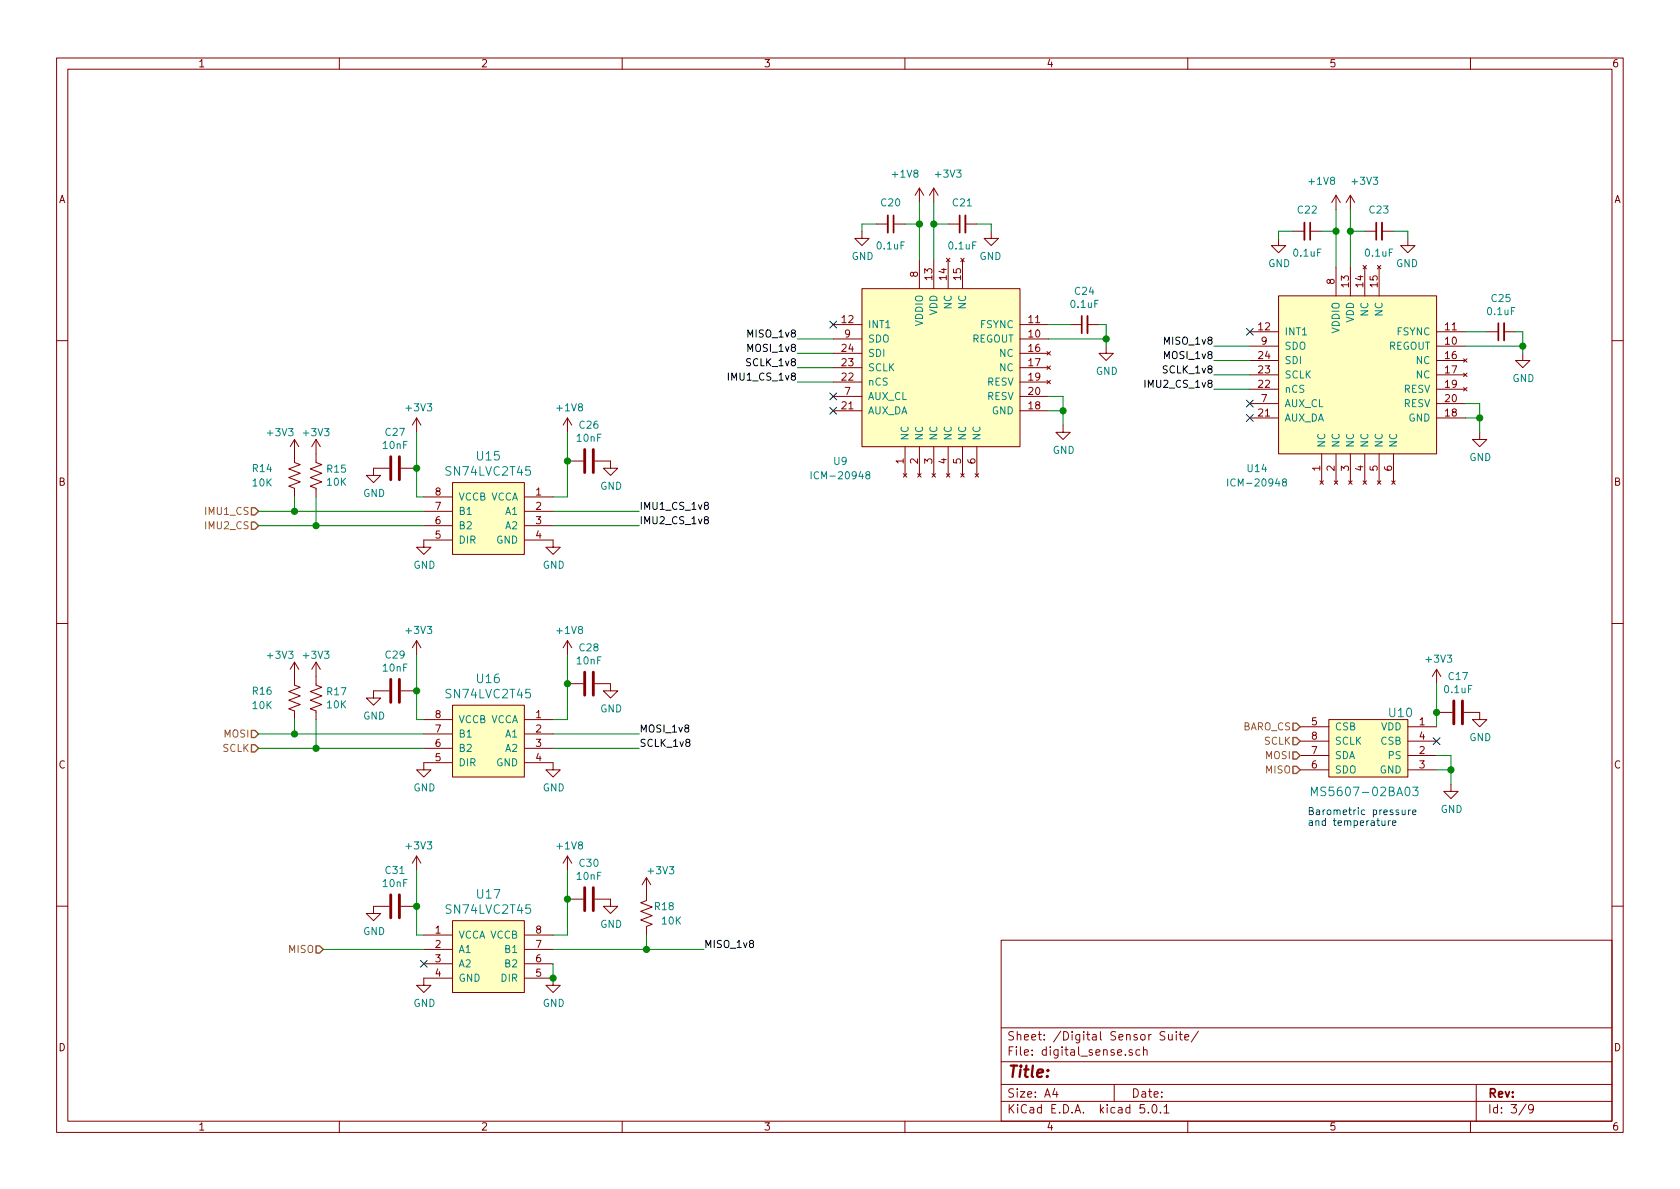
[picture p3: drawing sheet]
<svg xmlns="http://www.w3.org/2000/svg" width="297mm" height="210mm" viewBox="0 0 297 210" stroke-linecap="round" stroke-linejoin="round" font-family="sans-serif">
<g fill="none" stroke="#840000" stroke-width=".18">
<path d="M10 10.3h277v189.9h-277zM12 12.2h273v186.1h-273zM60 10.3v1.9M110 10.3v1.9M160 10.3v1.9M210 10.3v1.9M260 10.3v1.9M154.9 39.6h2.1M158 39.6h2M162.6 33.3v2.5M162.6 33.3l-.8 1.2M162.6 33.3l.7 1.2"/>
<path d="M165.1 33.3v2.5M165.1 33.3l-.8 1.2M165.1 33.3l.8 1.2M167.6 39.6h2.1M170.7 39.6h2M236.2 34.5v2.6M236.2 34.5l-.7 1.3M236.2 34.5l.8 1.3M238.8 34.5v2.6M238.8 34.5l-.8 1.3M238.8 34.5l.7 1.3M147.3 59.9h5.1"/>
<path d="M147.3 57.4h5.1M152.4 51h27.9v28h-27.9zM152.4 40.9v1.3h1.3l-1.3 1.2-1.3-1.2h1.3M162.6 46v5M165.1 46v5M167.3 45.7l.6 .6M167.6 46v5M167.9 45.7l-.6 .6M169.9 45.7l.6 .6M170.2 46v5M170.5 45.7l-.6 .6M175.3 40.9v1.3h-1.3l1.3 1.2 1.2-1.2h-1.2"/>
<path d="M180.3 59.9h5.1M180.3 57.4h5.1M189.2 57.4h2.1M192.3 57.4h2M221 58.7h5.1M226.1 52.3h27.9v28h-27.9zM226.1 42.2v1.2h1.2l-1.2 1.3-1.3-1.3h1.3M228.6 40.9h2M231.6 40.9h2.1M236.2 47.2v5.1M238.8 47.2v5.1M241 46.9l.6 .6"/>
<path d="M241.3 47.2v5.1M241.3 40.9h2M241.6 46.9l-.6 .6M243.5 46.9l.6 .6M243.8 47.2v5.1M244.1 46.9l-.6 .6M244.3 40.9h2.1M248.9 42.2v1.2h-1.3l1.3 1.3 1.3-1.3h-1.3M254 58.7h5.1M262.9 58.7h2M265.9 58.7h2.1M10 60.2h2"/>
<path d="M52.1 77.7v4.1l1 .4-2 .7 2 .8-2 .7 2 .8-2 .8 1 .4v1.5M52.1 77.7l-.8 1.3M52.1 77.7l.7 1.3M55.9 77.7v4.1l1 .4-2 .7 2 .8-2 .7 2 .8-2 .8 1 .4v1.5M55.9 77.7l-.8 1.3M55.9 77.7l.7 1.3M73.7 73.9l-.8 1.3M73.7 73.9v2.5M73.7 73.9l.7 1.3M100.3 73.9l-.7 1.3M100.3 73.9v2.5M100.3 73.9l.8 1.3"/>
<path d="M147.3 62.5h5.1M147.3 65h5.1M147.3 72.6h5.1M147.3 67.6h5.1M147.3 70.1h5.1M160 79v5.1M162.6 79v5.1M165.1 79v5.1M167.6 79v5.1M170.2 79v5.1M172.7 79v5.1M180.3 62.5h5.1"/>
<path d="M180.3 65h5.1M180.3 72.6h5.1M180.3 67.6h5.1M180.3 70.1h5.1M185.1 62.2l.6 .6M185.1 64.7l.6 .6M185.1 67.3l.6 .6M185.7 62.2l-.6 .6M185.7 64.7l-.6 .6M185.7 67.3l-.6 .6M188 75.2v1.2h1.2l-1.2 1.3-1.3-1.3h1.3M195.6 61.2v1.3h1.2l-1.2 1.2-1.3-1.2h1.3"/>
<path d="M221 61.2h5.1M221 63.7h5.1M221 66.3h5.1M221 73.9h5.1M221 68.8h5.1M221 71.4h5.1M254 61.2h5.1M254 63.7h5.1M254 66.3h5.1M254 73.9h5.1M254 68.8h5.1M254 71.4h5.1"/>
<path d="M258.8 63.4l.6 .7M258.8 66l.6 .6M258.8 68.5l.6 .6M259.4 63.4l-.6 .7M259.4 66l-.6 .6M259.4 68.5l-.6 .6M261.6 76.4v1.3h1.3l-1.3 1.3-1.3-1.3h1.3M269.2 62.5v1.2h1.3l-1.3 1.3-1.2-1.3h1.2M285 60.2h2M68.8 82.8h-2.8v1.3h1.3l-1.3 1.2-1.2-1.2h1.2M70.9 82.8h2.8M74.9 87.9h5.1"/>
<path d="M74.9 90.4h5.1M74.9 93h5.1M80 85.3h12.7v12.7h-12.7zM80 95.5h-5.1v1.3h1.3l-1.3 1.2-1.2-1.2h1.2M92.7 95.5h5.1v1.3h1.3l-1.3 1.2-1.3-1.2h1.3M92.7 87.9h5.1M92.7 90.4h5.1M92.7 93h5.1M100.3 81.5h2.8M105.2 81.5h2.7v1.3h1.3l-1.3 1.3-1.2-1.3h1.2M159.7 83.8l.6 .6M160.3 83.8l-.6 .6"/>
<path d="M162.3 83.8l.6 .6M162.9 83.8l-.6 .6M164.8 83.8l.6 .6M165.4 83.8l-.6 .6M167.3 83.8l.6 .6M167.9 83.8l-.6 .6M169.9 83.8l.6 .6M170.5 83.8l-.6 .6M172.4 83.8l.6 .6M173 83.8l-.6 .6M233.4 85l.6 .6M233.7 80.3v5"/>
<path d="M234 85l-.6 .6M235.9 85l.6 .6M236.2 80.3v5M236.5 85l-.6 .6M238.5 85l.6 .6M238.8 80.3v5M239.1 85l-.6 .6M241 85l.6 .6M241.3 80.3v5M241.6 85l-.6 .6M243.5 85l.6 .6M243.8 80.3v5"/>
<path d="M244.1 85l-.6 .6M246.1 85l.6 .6M246.4 80.3v5M246.7 85l-.6 .6M10 110.3h2M52.1 117.1v4.1l1 .3-2 .8 2 .8-2 .7 2 .8-2 .7 1 .4v1.5M52.1 117.1l-.8 1.3M52.1 117.1l.7 1.3M55.9 117.1v4.1l1 .3-2 .8 2 .8-2 .7 2 .8-2 .7 1 .4v1.5M55.9 117.1l-.8 1.3M55.9 117.1l.7 1.3M73.7 113.3v2.5"/>
<path d="M73.7 113.3l-.8 1.2M73.7 113.3l.7 1.2M100.3 113.3v2.5M100.3 113.3l-.7 1.2M100.3 113.3l.8 1.2M254 118.4l-.8 1.2M254 118.4v2.5M254 118.4l.8 1.2M285 110.3h2M68.8 122.2h-2.8v1.2h1.3l-1.3 1.3-1.2-1.3h1.2M70.9 122.2h2.8M74.9 127.2h5.1"/>
<path d="M74.9 129.8h5.1M74.9 132.3h5.1M80 124.7h12.7v12.7h-12.7zM80 134.9h-5.1v1.2h1.3l-1.3 1.3-1.2-1.3h1.2M92.7 134.9h5.1v1.2h1.3l-1.3 1.3-1.3-1.3h1.3M92.7 127.2h5.1M92.7 129.8h5.1M92.7 132.3h5.1M100.3 120.9h2.8M105.2 120.9h2.7v1.3h1.3l-1.3 1.2-1.2-1.2h1.2M229.9 128.5h5M229.9 133.6h5"/>
<path d="M229.9 136.1h5M229.9 131.1h5M234.9 127.2h14v10.2h-14zM248.9 128.5h5.1M248.9 133.6h5.1M248.9 136.1h5.1M248.9 131.1h5.1M254 126h2.8M256.5 138.7v1.2h1.3l-1.3 1.3-1.2-1.3h1.2M258.8 126h2.8v1.2h1.3l-1.3 1.3-1.3-1.3h1.3M73.7 151.4v2.5M73.7 151.4l-.8 1.2"/>
<path d="M73.7 151.4l.7 1.2M100.3 151.4v2.5M100.3 151.4l-.7 1.2M100.3 151.4l.8 1.2M100.3 159h2.8M105.2 159h2.7v1.3h1.3l-1.3 1.2-1.2-1.2h1.2M114.3 155.2v4.1l-1 .3 2 .8-2 .8 2 .7-2 .8 2 .7-1 .4v1.5M114.3 155.2l.8 1.3M114.3 155.2l-.8 1.3M10 160.2h2M68.8 160.3h-2.8v1.2h1.3l-1.3 1.3-1.2-1.3h1.2M70.9 160.3h2.8"/>
<path d="M74.9 165.3h5.1M74.9 167.9h5.1M74.9 170.4h5.1M80 162.8h12.7v12.7h-12.7zM80 173h-5.1v1.2h1.3l-1.3 1.3-1.2-1.3h1.2M92.7 173h5.1v1.2h1.3l-1.3 1.3-1.3-1.3h1.3M92.7 165.3h5.1M92.7 167.9h5.1M92.7 170.4h5.1M177 166.3h108v32h-108zM285 160.2h2M60 198.3v1.9"/>
<path d="M110 198.3v1.9M160 198.3v1.9M177 194.8h108M177 191.8h108M177 187.8h108M177 181.8h108M186.5 192.5l-.4 1h1M186.8 193v1M197 191.8v3M200.2 185.7l-.4-.1-.2 .2 .1 .2 .5 .2v.3h-.6M201.5 185.7l-.4-.1-.3 .3 .2 .6h.5M202.2 185.7l.2-.1 .4 .1v.9"/>
<path d="M202.2 185.1v1.5M202.3 195.3h-.7l-.1 .7 .3-.1 .5 .1 .1 .2-.1 .5-.2 .1-.6-.1M203 196.7v.1M203.8 195.5l.2-.2a.8 .8 0 0 1 .6 .8 .8 .8 0 0 1-.6 .7l-.2-.1-.1-.4zM205.2 196.7v.1M205.8 195.8l.4-.5v1.5M205.8 196.8h.9M206 182.5l-.6-.1-.3 .3 .1 .3 .7 .4v.4a.62 .62 0 0 1-.8 0M206.6 182.9v.8a.39 .39 0 0 0 .7 .1M207.3 182.9v1M208 182.4v.2M208 182.9v1"/>
<path d="M208.5 182.9h.5M208.7 182.4v1.3l.3 .2M209.5 183.4l.7-.1-.1-.3-.4-.1-.2 .2v.7h.6M210 198.3v1.9M211.9 182.3l-1.3 2M260 198.3v1.9M261 191.8v6.5M269.8 195.2l-1.2 2M271.1 196l-.3 .3-.4-.1-.1-.2v-.4l.1-.2 .4-.1 .2 .2a1.19 1.19 0 0 1-.2 1.2l-.4 .1"/>
</g>
<g fill="#ffffc2" stroke="#ffffc2" stroke-width=".18">
<path d="M234.9 127.2h14v10.2h-14z"/>
<path d="M226.1 52.3h27.9v28h-27.9z"/>
<path d="M152.4 51h27.9v28h-27.9z"/>
<path d="M80 85.3h12.7v12.7h-12.7z"/>
<path d="M80 124.7h12.7v12.7h-12.7z"/>
<path d="M80 162.8h12.7v12.7h-12.7z"/>
</g>
<path d="M143.4 83.4v1.3M153.3 84l-.2-.2v-.3l.2-.1 .4 .1v.3l-.5 .2-.1 .2v.2l.2 .3 .4-.1 .1-.2-.1-.3-.1-.1M217.1 84.7v1.2M227 85.2l-.2-.1v-.3l.2-.1 .4 .1v.3l-.5 .2-.2 .2v.2l.3 .2h.4l.1-.2-.1-.4-.2-.1M249.8 139.2h.9l-.5 .6 .5 .1v.7l-.3 .1h-.4l-.2-.1M231.9 140.7v-1.5l.5 1.1 .5-1.1v1.5" fill="none" stroke="#008484" stroke-width=".18"/>
<path d="M44.4 89.8h.7l.6 .6-.6 .7h-.7zM44.4 92.3h.7l.6 .7-.6 .6h-.7zM44.4 129.2h.7l.6 .6-.6 .6h-.7zM44.4 131.7h.7l.6 .6-.6 .7h-.7zM228.6 135.5h.6l.7 .6-.7 .7h-.6zM228.6 133h.6l.7 .6-.7 .6h-.6zM228.6 130.4h.6l.7 .7-.7 .6h-.6zM228.6 127.9h.6l.7 .6-.7 .7h-.6zM55.9 167.3h.6l.6 .6-.6 .6h-.6z" fill="none" stroke="#848400" stroke-width=".25"/>
<g fill="none" stroke="#008400" stroke-width=".18">
<path d="M154.9 39.6h-2.5v1.3M160 39.6h2.6M162.6 35.8v10.2M165.1 35.8v10.2M165.1 39.6h2.5M172.7 39.6h2.6v1.3M236.2 37.1v10.1M238.8 37.1v10.1M141 59.9h6.3M185.4 59.9h10.2M185.4 57.4h3.8M194.3 57.4h1.3v3.8"/>
<path d="M228.6 40.9h-2.5v1.3M233.7 40.9h2.5M238.8 40.9h2.5M246.4 40.9h2.5v1.3M259.1 58.7h3.8M268 58.7h1.2v3.8M73.7 76.4v11.5h1.2M100.3 76.4v11.5h-2.5M141 62.5h6.3M141 65h6.3M141 67.6h6.3M185.4 70.1h2.6v5.1"/>
<path d="M185.4 72.6h2.6M214.6 61.2h6.4M214.6 63.7h6.4M214.6 66.3h6.4M214.6 68.8h6.4M259.1 61.2h10.1M259.1 71.4h2.5v5M259.1 73.9h2.5M45.7 90.4h29.2M45.7 93h29.2M52.1 87.9v2.5M55.9 87.9v5.1"/>
<path d="M97.8 90.4h15.2M97.8 93h15.2M73.7 115.8v11.4h1.2M100.3 115.8v11.4h-2.5M45.7 129.8h29.2M45.7 132.3h29.2M52.1 127.2v2.6M55.9 127.2v5.1M97.8 129.8h15.2M97.8 132.3h15.2M254 133.6h2.5v5.1M254 136.1h2.5"/>
<path d="M254 120.9v7.6M73.7 153.9v11.4h1.2M100.3 153.9v11.4h-2.5M57.1 167.9h17.8M97.8 167.9h26.7M97.8 170.4v2.6M114.3 165.3v2.6"/>
</g>
<g fill="#008400" stroke="#008400" stroke-width=".25">
<circle cx="256.5" cy="136.1" r=".51"/>
<circle cx="254" cy="126" r=".51"/>
<circle cx="261.6" cy="73.9" r=".51"/>
<circle cx="236.2" cy="40.9" r=".51"/>
<circle cx="238.8" cy="40.9" r=".51"/>
<circle cx="269.2" cy="61.2" r=".51"/>
<circle cx="188" cy="72.6" r=".51"/>
<circle cx="162.6" cy="39.6" r=".51"/>
<circle cx="165.1" cy="39.6" r=".51"/>
<circle cx="195.6" cy="59.9" r=".51"/>
<circle cx="100.3" cy="81.5" r=".51"/>
<circle cx="73.7" cy="82.8" r=".51"/>
<circle cx="52.1" cy="90.4" r=".51"/>
<circle cx="55.9" cy="93" r=".51"/>
<circle cx="100.3" cy="120.9" r=".51"/>
<circle cx="73.7" cy="122.2" r=".51"/>
<circle cx="52.1" cy="129.8" r=".51"/>
<circle cx="55.9" cy="132.3" r=".51"/>
<circle cx="100.3" cy="159" r=".51"/>
<circle cx="73.7" cy="160.3" r=".51"/>
<circle cx="97.8" cy="173" r=".51"/>
<circle cx="114.3" cy="167.9" r=".51"/>
</g>
<g fill="none" stroke="#000084" stroke-width=".18">
<path d="M146.7 56.8l1.2 1.2M147.9 56.8l-1.2 1.2M220.4 58.1l1.2 1.2M221.6 58.1l-1.2 1.2M146.7 69.5l1.2 1.2M146.7 72l1.2 1.2M147.9 69.5l-1.2 1.2M147.9 72l-1.2 1.2M220.4 70.8l1.2 1.2M220.4 73.3l1.2 1.2M221.6 70.8l-1.2 1.2M221.6 73.3l-1.2 1.2"/>
<path d="M253.4 130.4l1.2 1.3M254.6 130.4l-1.2 1.3M74.3 169.8l1.2 1.2M75.5 169.8l-1.2 1.2"/>
</g>
<g fill="none" stroke="#840000" stroke-width=".51">
<path d="M103.4 79.5v4.1M104.9 79.5v4.1M69.1 80.8v4M70.6 80.8v4M103.4 118.9v4M104.9 118.9v4M69.1 120.1v4.1M70.6 120.1v4.1M257 123.9v4.1M258.6 123.9v4.1M69.1 158.2v4.1M70.6 158.2v4.1"/>
<path d="M103.4 157v4M104.9 157v4"/>
</g>
<path d="M244.3 145.1l.1 .8 .3 .1 .2-.2M244.9 145.1v.9M245.5 145.1v.9M245.8 145.1l-.3 .3M246.2 145.5l.6-.1-.1-.2-.3-.1-.2 .2 .1 .6h.4M247.9 143.2l.1 .8 .3 .1 .1-.2M248.4 143.2v.9M249 143.2v.9M249.4 143.2l-.4 .3M249.8 143.6l.6-.1-.1-.2-.3-.1-.2 .2v.6h.5" fill="none" stroke="#0000c2" stroke-width=".18"/>
<path d="M128.8 66v1.2M202.4 67.2v1.3M124.8 91.9l-.2-.1v-.3l.4-.1 .2 .1v.3l-.6 .2-.1 .1v.3l.3 .2h.2l.2-.2v-.4l-.2-.1M124.8 89.4l-.2-.2v-.3l.4-.1 .2 .1v.3l-.6 .2-.1 .2v.3l.3 .2h.2l.2-.2v-.4l-.2-.1" fill="none" stroke="#000" stroke-width=".18"/>
<path d="M157 38.1v3M170.7 38.1v3M230.6 39.4v3M244.3 39.4v3M192.3 55.9v3M265.9 57.1v3.1" fill="none" stroke="#840000" stroke-width=".33"/>
<path d="M158 38.1v3M169.7 38.1v3M231.6 39.4v3M243.3 39.4v3M191.3 55.9v3M264.9 57.1v3.1" fill="none" stroke="#840000" stroke-width=".3"/>
<text font-size="2.8" fill="#840000" x="178" y="190.5">Title:</text>
<g font-size="2.1" fill="#008484">
<text x="84.4" y="81.4">U15</text>
<text x="79.1" y="84.1">SN74LVC2T45</text>
<text x="79.1" y="123.5">SN74LVC2T45</text>
<text x="84.4" y="120.8">U16</text>
<text x="245.7" y="126.8">U10</text>
<text x="233.1" y="140.8">MS5607-02BA03</text>
<text x="79.2" y="161.6">SN74LVC2T45</text>
<text x="84.4" y="158.9">U17</text>
</g>
<g font-size="2.1" fill="#840000">
<text x="178" y="184">Sheet: /Digital Sensor Suite/</text>
<text x="178" y="186.7">File: digital_sense.sch</text>
<text x="178" y="196.9">KiCad E.D.A. kicad 5.0.1</text>
<text x="178" y="194.1">Size: A4</text>
<text x="200" y="194.1">Date:</text>
<text x="263" y="194.1">Rev:</text>
<text x="263" y="196.9">Id: 3/9</text>
</g>
<g font-size="1.8" fill="#840000">
<text x="35" y="11.9">1</text>
<text x="85" y="11.9">2</text>
<text x="135" y="11.9">3</text>
<text x="185" y="11.9">4</text>
<text x="235" y="11.9">5</text>
<text x="285" y="11.9">6</text>
<text x="10.4" y="35.9">A</text>
<text x="285.4" y="35.9">A</text>
<text x="162.3" y="49" transform="rotate(-90 162.3 49)">8</text>
<text x="164.8" y="49.5" transform="rotate(-90 164.8 49.5)">13</text>
<text x="167.4" y="49.5" transform="rotate(-90 167.4 49.5)">14</text>
<text x="169.9" y="49.5" transform="rotate(-90 169.9 49.5)">15</text>
<text x="236" y="50.3" transform="rotate(-90 236 50.3)">8</text>
<text x="238.5" y="50.7" transform="rotate(-90 238.5 50.7)">13</text>
<text x="241" y="50.7" transform="rotate(-90 241 50.7)">14</text>
<text x="243.6" y="50.7" transform="rotate(-90 243.6 50.7)">15</text>
<text x="148.9" y="57.1">12</text>
<text x="149.4" y="59.7">9</text>
<text x="181.9" y="59.7">10</text>
<text x="181.9" y="57.1">11</text>
<text x="222.6" y="58.4">12</text>
<text x="255.6" y="58.4">11</text>
<text x="148.9" y="64.8">23</text>
<text x="148.9" y="62.2">24</text>
<text x="181.9" y="62.2">16</text>
<text x="181.9" y="64.8">17</text>
<text x="222.6" y="63.5">24</text>
<text x="223" y="61">9</text>
<text x="255.6" y="61">10</text>
<text x="255.6" y="63.5">16</text>
<text x="148.9" y="67.3">22</text>
<text x="149.4" y="69.8">7</text>
<text x="181.9" y="67.3">19</text>
<text x="181.9" y="69.8">20</text>
<text x="222.6" y="68.6">22</text>
<text x="222.6" y="66">23</text>
<text x="223" y="71.1">7</text>
<text x="255.6" y="66">17</text>
<text x="255.6" y="68.6">19</text>
<text x="255.6" y="71.1">20</text>
<text x="148.9" y="72.4">21</text>
<text x="181.9" y="72.4">18</text>
<text x="222.6" y="73.7">21</text>
<text x="255.6" y="73.7">18</text>
<text x="159.8" y="82" transform="rotate(-90 159.8 82)">1</text>
<text x="162.3" y="82" transform="rotate(-90 162.3 82)">2</text>
<text x="164.8" y="82" transform="rotate(-90 164.8 82)">3</text>
<text x="167.4" y="82" transform="rotate(-90 167.4 82)">4</text>
<text x="169.9" y="82" transform="rotate(-90 169.9 82)">5</text>
<text x="172.5" y="82" transform="rotate(-90 172.5 82)">6</text>
<text x="233.4" y="83.3" transform="rotate(-90 233.4 83.3)">1</text>
<text x="236" y="83.3" transform="rotate(-90 236 83.3)">2</text>
<text x="238.5" y="83.3" transform="rotate(-90 238.5 83.3)">3</text>
<text x="241" y="83.3" transform="rotate(-90 241 83.3)">4</text>
<text x="243.6" y="83.3" transform="rotate(-90 243.6 83.3)">5</text>
<text x="246.1" y="83.3" transform="rotate(-90 246.1 83.3)">6</text>
<text x="10.4" y="85.9">B</text>
<text x="77" y="87.6">8</text>
<text x="94.8" y="87.6">1</text>
<text x="285.4" y="85.9">B</text>
<text x="77" y="95.2">5</text>
<text x="77" y="92.7">6</text>
<text x="77" y="90.2">7</text>
<text x="94.8" y="90.2">2</text>
<text x="94.8" y="92.7">3</text>
<text x="94.8" y="95.2">4</text>
<text x="77" y="129.5">7</text>
<text x="77" y="127">8</text>
<text x="94.8" y="127">1</text>
<text x="94.8" y="129.5">2</text>
<text x="231.9" y="128.3">5</text>
<text x="231.9" y="130.8">8</text>
<text x="251" y="128.3">1</text>
<text x="251" y="130.8">4</text>
<text x="10.4" y="135.9">C</text>
<text x="77" y="134.6">5</text>
<text x="77" y="132.1">6</text>
<text x="94.8" y="132.1">3</text>
<text x="94.8" y="134.6">4</text>
<text x="231.9" y="135.9">6</text>
<text x="231.9" y="133.3">7</text>
<text x="251" y="133.3">2</text>
<text x="251" y="135.9">3</text>
<text x="285.4" y="135.9">C</text>
<text x="77" y="165.1">1</text>
<text x="77" y="167.6">2</text>
<text x="94.8" y="167.6">7</text>
<text x="94.8" y="165.1">8</text>
<text x="77" y="170.2">3</text>
<text x="77" y="172.7">4</text>
<text x="94.8" y="172.7">5</text>
<text x="94.8" y="170.2">6</text>
<text x="10.4" y="185.9">D</text>
<text x="285.4" y="185.9">D</text>
<text x="35" y="199.9">1</text>
<text x="85" y="199.9">2</text>
<text x="135" y="199.9">3</text>
<text x="185" y="199.9">4</text>
<text x="235" y="199.9">5</text>
<text x="285" y="199.9">6</text>
</g>
<g font-size="1.8" fill="#008484">
<text x="157.9" y="31.4">+1V8</text>
<text x="165.6" y="31.4">+3V3</text>
<text x="231.6" y="32.7">+1V8</text>
<text x="239.2" y="32.7">+3V3</text>
<text x="155.9" y="36.5">C20</text>
<text x="168.5" y="36.5">C21</text>
<text x="229.5" y="37.8">C22</text>
<text x="242.2" y="37.8">C23</text>
<text x="150.6" y="46">GND</text>
<text x="155.2" y="44.1">0.1uF</text>
<text x="167.8" y="44.1">0.1uF</text>
<text x="173.2" y="46">GND</text>
<text x="224.2" y="47.2">GND</text>
<text x="228.8" y="45.4">0.1uF</text>
<text x="241.5" y="45.4">0.1uF</text>
<text x="246.8" y="47.2">GND</text>
<text x="190.1" y="52.1">C24</text>
<text x="263.8" y="53.4">C25</text>
<text x="153.4" y="58">INT1</text>
<text x="163.2" y="57.7" transform="rotate(-90 163.2 57.7)">VDDIO</text>
<text x="165.7" y="55.8" transform="rotate(-90 165.7 55.8)">VDD</text>
<text x="168.3" y="54.6" transform="rotate(-90 168.3 54.6)">NC</text>
<text x="170.8" y="54.6" transform="rotate(-90 170.8 54.6)">NC</text>
<text x="173.3" y="58">FSYNC</text>
<text x="189.4" y="54.5">0.1uF</text>
<text x="227.1" y="59.3">INT1</text>
<text x="236.9" y="58.9" transform="rotate(-90 236.9 58.9)">VDDIO</text>
<text x="239.4" y="57.1" transform="rotate(-90 239.4 57.1)">VDD</text>
<text x="241.9" y="55.9" transform="rotate(-90 241.9 55.9)">NC</text>
<text x="244.5" y="55.9" transform="rotate(-90 244.5 55.9)">NC</text>
<text x="247" y="59.3">FSYNC</text>
<text x="263.1" y="55.7">0.1uF</text>
<text x="153.4" y="65.7">SCLK</text>
<text x="153.4" y="63.1">SDI</text>
<text x="153.4" y="60.6">SDO</text>
<text x="171.8" y="60.6">REGOUT</text>
<text x="176.8" y="63.1">NC</text>
<text x="176.8" y="65.7">NC</text>
<text x="227.1" y="64.4">SDI</text>
<text x="227.1" y="61.8">SDO</text>
<text x="245.4" y="61.8">REGOUT</text>
<text x="250.4" y="64.4">NC</text>
<text x="153.4" y="68.2">nCS</text>
<text x="153.4" y="70.7">AUX_CL</text>
<text x="174.5" y="68.2">RESV</text>
<text x="174.5" y="70.7">RESV</text>
<text x="193.8" y="66.3">GND</text>
<text x="227.1" y="69.5">nCS</text>
<text x="227.1" y="66.9">SCLK</text>
<text x="248.2" y="69.5">RESV</text>
<text x="250.4" y="66.9">NC</text>
<text x="267.4" y="67.6">GND</text>
<text x="47.4" y="77.1">+3V3</text>
<text x="53.8" y="77.1">+3V3</text>
<text x="68.2" y="77.1">C27</text>
<text x="72" y="72.7">+3V3</text>
<text x="98.6" y="72.7">+1V8</text>
<text x="102.5" y="75.8">C26</text>
<text x="153.4" y="73.3">AUX_DA</text>
<text x="160.7" y="78" transform="rotate(-90 160.7 78)">NC</text>
<text x="163.2" y="78" transform="rotate(-90 163.2 78)">NC</text>
<text x="165.7" y="78" transform="rotate(-90 165.7 78)">NC</text>
<text x="168.3" y="78" transform="rotate(-90 168.3 78)">NC</text>
<text x="170.8" y="78" transform="rotate(-90 170.8 78)">NC</text>
<text x="173.4" y="78" transform="rotate(-90 173.4 78)">NC</text>
<text x="175.4" y="73.3">GND</text>
<text x="227.1" y="74.5">AUX_DA</text>
<text x="227.1" y="72">AUX_CL</text>
<text x="248.2" y="72">RESV</text>
<text x="249" y="74.5">GND</text>
<text x="44.7" y="83.5">R14</text>
<text x="57.9" y="83.6">R15</text>
<text x="67.8" y="79.4">10nF</text>
<text x="102.1" y="78.1">10nF</text>
<text x="147.5" y="82.2">U9</text>
<text x="186.1" y="80.3">GND</text>
<text x="220.6" y="83.5">U14</text>
<text x="234.3" y="79.2" transform="rotate(-90 234.3 79.2)">NC</text>
<text x="236.9" y="79.2" transform="rotate(-90 236.9 79.2)">NC</text>
<text x="239.4" y="79.2" transform="rotate(-90 239.4 79.2)">NC</text>
<text x="241.9" y="79.2" transform="rotate(-90 241.9 79.2)">NC</text>
<text x="244.5" y="79.2" transform="rotate(-90 244.5 79.2)">NC</text>
<text x="247" y="79.2" transform="rotate(-90 247 79.2)">NC</text>
<text x="259.8" y="81.5">GND</text>
<text x="44.7" y="86">10K</text>
<text x="57.9" y="85.9">10K</text>
<text x="64.2" y="87.9">GND</text>
<text x="81" y="88.5">VCCB VCCA</text>
<text x="106.1" y="86.6">GND</text>
<text x="144.2" y="84.8">ICM-20948</text>
<text x="217.9" y="86">ICM-20948</text>
<text x="81" y="93.6">B2</text>
<text x="81" y="91.1">B1</text>
<text x="89.4" y="91.1">A1</text>
<text x="89.4" y="93.6">A2</text>
<text x="73.1" y="100.6">GND</text>
<text x="81" y="96.1">DIR</text>
<text x="87.8" y="96.1">GND</text>
<text x="96" y="100.6">GND</text>
<text x="72" y="112.1">+3V3</text>
<text x="98.6" y="112.1">+1V8</text>
<text x="47.4" y="116.5">+3V3</text>
<text x="53.8" y="116.5">+3V3</text>
<text x="67.8" y="118.8">10nF</text>
<text x="68.2" y="116.5">C29</text>
<text x="102.1" y="117.5">10nF</text>
<text x="102.5" y="115.2">C28</text>
<text x="252.3" y="117.2">+3V3</text>
<text x="44.7" y="122.9">R16</text>
<text x="44.7" y="125.4">10K</text>
<text x="57.9" y="123">R17</text>
<text x="57.9" y="125.3">10K</text>
<text x="106.1" y="126">GND</text>
<text x="255.5" y="122.6">0.1uF</text>
<text x="256.2" y="120.3">C17</text>
<text x="64.2" y="127.2">GND</text>
<text x="81" y="130.4">B1</text>
<text x="81" y="127.9">VCCB VCCA</text>
<text x="89.4" y="130.4">A1</text>
<text x="236" y="129.2">CSB</text>
<text x="236" y="131.7">SCLK</text>
<text x="244.2" y="129.2">VDD</text>
<text x="244.2" y="131.7">CSB</text>
<text x="259.8" y="131.1">GND</text>
<text x="81" y="135.5">DIR</text>
<text x="81" y="133">B2</text>
<text x="87.8" y="135.5">GND</text>
<text x="89.4" y="133">A2</text>
<text x="236" y="136.8">SDO</text>
<text x="236" y="134.2">SDA</text>
<text x="244" y="136.8">GND</text>
<text x="245.5" y="134.2">PS</text>
<text x="73.1" y="139.9">GND</text>
<text x="96" y="139.9">GND</text>
<text x="254.7" y="143.8">GND</text>
<text x="68.2" y="154.6">C31</text>
<text x="72" y="150.2">+3V3</text>
<text x="98.6" y="150.2">+1V8</text>
<text x="102.1" y="155.6">10nF</text>
<text x="102.5" y="153.3">C30</text>
<text x="114.8" y="154.6">+3V3</text>
<text x="67.8" y="156.9">10nF</text>
<text x="115.8" y="161">R18</text>
<text x="64.2" y="165.3">GND</text>
<text x="81" y="166">VCCA VCCB</text>
<text x="106.1" y="164.1">GND</text>
<text x="117.1" y="163.5">10K</text>
<text x="81" y="168.5">A1</text>
<text x="81" y="171.1">A2</text>
<text x="81" y="173.6">GND</text>
<text x="88.6" y="173.6">DIR</text>
<text x="89.4" y="171.1">B2</text>
<text x="89.4" y="168.5">B1</text>
<text x="73.1" y="178">GND</text>
<text x="96" y="178">GND</text>
</g>
<g font-size="1.8">
<text x="132.5" y="59.7">MISO_1v8</text>
<text x="132.2" y="64.8">SCLK_1v8</text>
<text x="132.5" y="62.2">MOSI_1v8</text>
<text x="206.2" y="61">MISO_1v8</text>
<text x="206.2" y="63.5">MOSI_1v8</text>
<text x="129.4" y="67.3">IMU1_CS_1v8</text>
<text x="203" y="68.6">IMU2_CS_1v8</text>
<text x="205.9" y="66">SCLK_1v8</text>
<text x="113" y="92.7">IMU2_CS_1v8</text>
<text x="113" y="90.2">IMU1_CS_1v8</text>
<text x="113" y="129.5">MOSI_1v8</text>
<text x="113" y="132.1">SCLK_1v8</text>
<text x="124.5" y="167.6">MISO_1v8</text>
</g>
<g font-size="1.8" fill="#848400">
<text x="36.5" y="91.1">IMU1_CS</text>
<text x="36.5" y="93.6">IMU2_CS</text>
<text x="39.7" y="130.4">MOSI</text>
<text x="219.7" y="129.2">BARO_CS</text>
<text x="223.5" y="131.7">SCLK</text>
<text x="39.4" y="133">SCLK</text>
<text x="223.8" y="136.8">MISO</text>
<text x="223.8" y="134.2">MOSI</text>
<text x="51.1" y="168.5">MISO</text>
</g>
<g font-size="1.8" fill="#0000c2">
<text x="231.1" y="144.1">Barometric pressure</text>
<text x="231.1" y="146">and temperature</text>
</g>
</svg>
